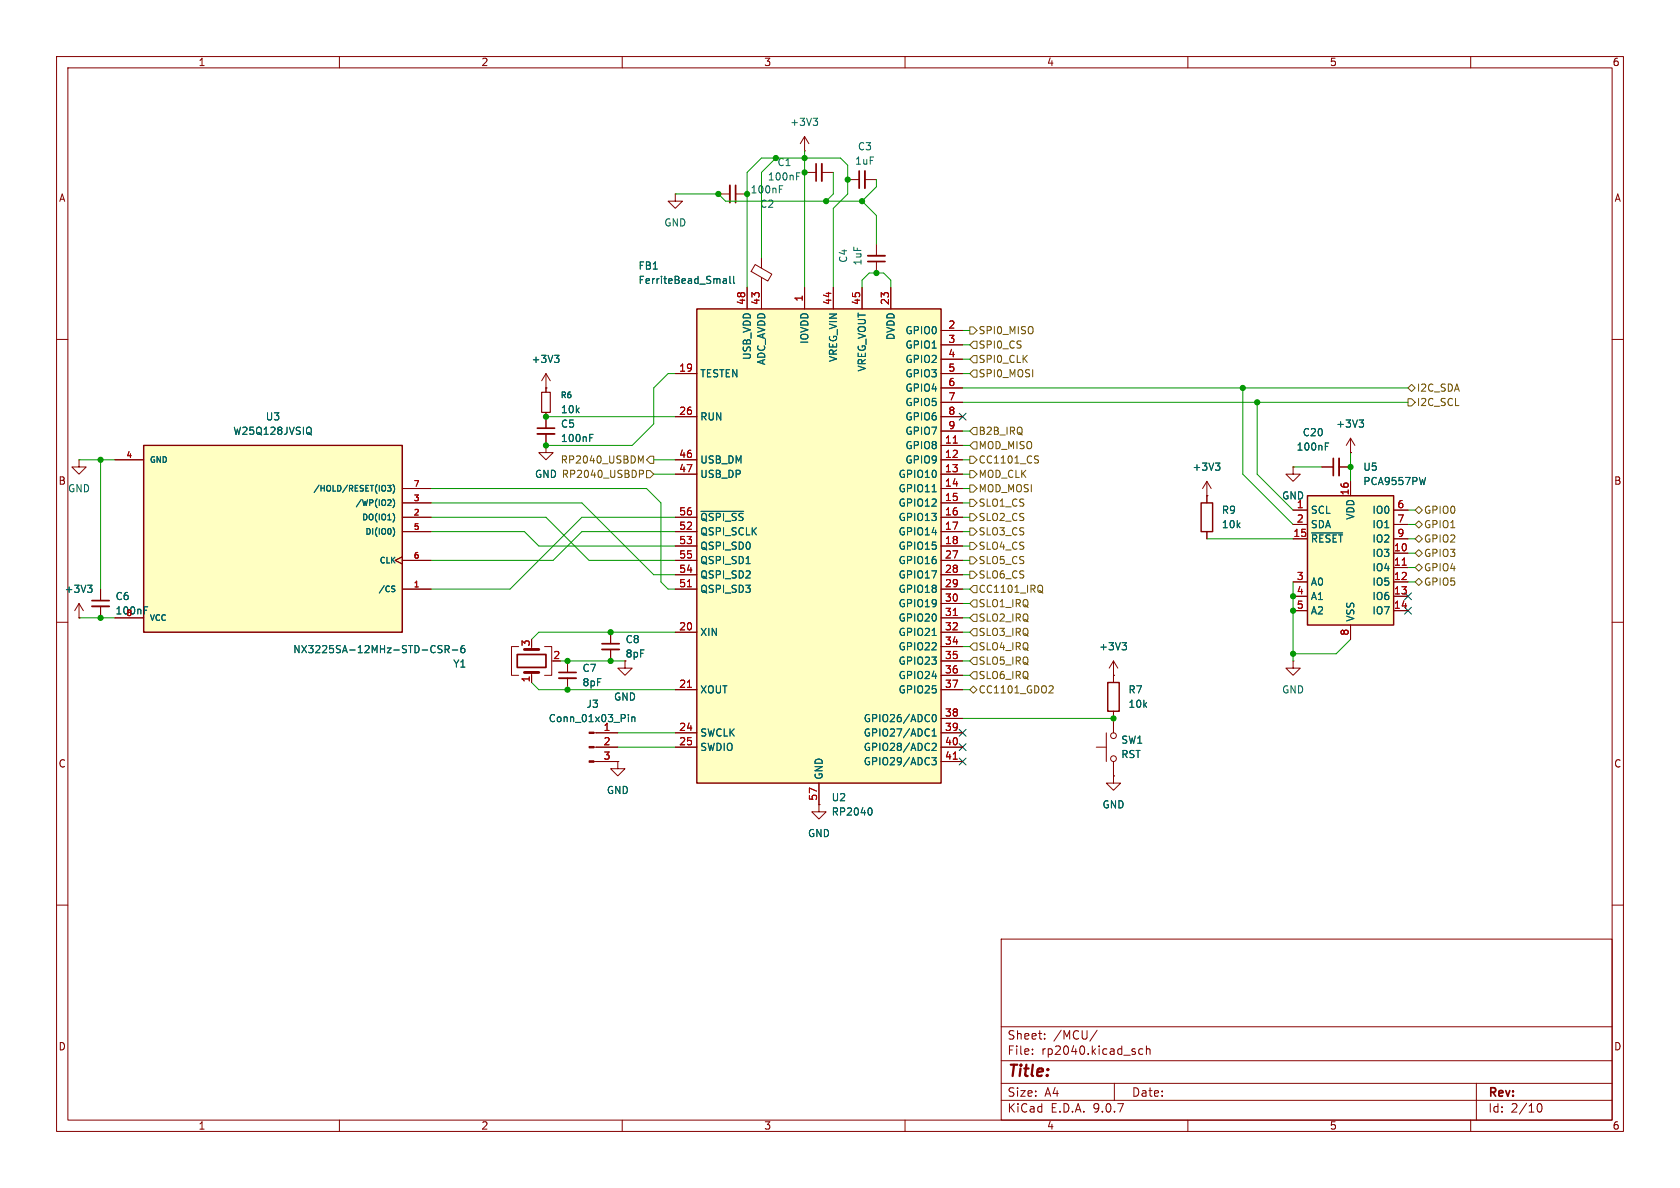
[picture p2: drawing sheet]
<svg xmlns="http://www.w3.org/2000/svg" width="297mm" height="210mm" viewBox="0 0 297 210" stroke-linecap="round" stroke-linejoin="round" font-family="sans-serif">
<g fill="none" stroke="#840000" stroke-width=".18">
<path d="M10 10h277v190h-277zM12 12h273v186h-273zM60 10v2M110 10v2M160 10v2M210 10v2M260 10v2M10 60h2M285 60h2M10 110h2M285 110h2M10 160h2"/>
<path d="M177 166h108v32h-108zM285 160h2M60 198v2M110 198v2M160 198v2M177 194.5h108M177 191.5h108M177 187.5h108M177 181.5h108M182.5 186.3v.1M182.5 185.5v.1M184.7 183.6v.1"/>
<path d="M184.7 182.8v.1M194 182.1l-1.3 2M197 191.5v3M202 185.5l-.4-.1-.3 .3v.4l.2 .2h.5M202.7 185.5l.2-.1 .3 .1 .1 .9M202.7 184.9v1.5M210 198v2M260 198v2M261 191.5v6.5M271.7 195.7l.2-.5 .2-.1a.81 .81 0 0 1 .6 .6 .81 .81 0 0 1-.3 .8h-.4l-.3-.5"/>
</g>
<path d="M25.4 78.7h45.7v33.1h-45.7z" fill="#ffffc2"/>
<path d="M25.4 78.7h45.7v33.1h-45.7z" fill="none" stroke="#840000" stroke-width=".25"/>
<g fill="none" stroke="#840000" stroke-width=".18">
<path d="M142.2 30.5h2.1M145.3 30.5h2M133.5 46.8l2.9 1.7-.7 1.2-2.9-1.7zM134.6 45.7v1.7M134.6 49v1.8M20.3 81.3h5.1M71.1 98.4l-1.3 .7 1.3 .6M71.1 99.1h5.1M71.1 94h5.1M71.1 91.4h5.1M71.1 88.9h5.1M71.1 86.4h5.1"/>
<path d="M20.3 109.2h5.1M71.1 104.1h5.1M91.7 114.3h-1.3v5.1h1.3M94 118.9v1.8M96.3 114.3h1.2v5.1h-1.2"/>
</g>
<g fill="none" stroke="#006464" stroke-width=".18">
<path d="M140.8 31.2h.5M140.8 30.6h.6M127.9 49.3h.5v.8M127.9 50h.5M128.4 49.6l-.5 .1M129 48.8v1.1l.2 .2M129.7 48.8v1.1l.2 .2M54.7 76.5l.4 .4M54.7 75.5l.2 .1a.81 .81 0 0 1-.2 1.2M68.5 85.8h.6l-.3 .4 .3 .1v.4l-.2 .1-.4-.1M68.9 88.3l.2 .2v.3l-.6 .6h.6M69.5 93.3a1.17 1.17 0 0 1 0 1.5"/>
<path d="M69.5 85.7a1.17 1.17 0 0 1 0 1.5M69.5 88.2a1.17 1.17 0 0 1 0 1.5M69.6 90.9l.2 .5-.2 .7M69.4 104.1l.3 .1 .1 .2-.2 .2h-.2M69.4 103.6h.4M78.1 114.2l-.4-.1-.2 .1v.4l.5 .2 .1 .3-.2 .3-.5-.1M78.7 114.8l.6-.1 .1-.2v-.3l-.7-.1v1.3M79 114.8l.4 .6M80 114.9h.9M82.1 114.1l-.4 .1a.86 .86 0 0 0 0 1.2l.4-.1 .1-.5-.2-.2h-.3l-.2 .2"/>
</g>
<path d="M144.3 29v3M91.4 115.7h5.1v2.3h-5.1z" fill="none" stroke="#840000" stroke-width=".3"/>
<path d="M145.3 29v3" fill="none" stroke="#840000" stroke-width=".33"/>
<path d="M92.7 118.9h2.5M92.7 114.8h2.5" fill="none" stroke="#840000" stroke-width=".51"/>
<path d="M231.1 87.6h15.3v22.9h-15.3z" fill="#ffffc2"/>
<path d="M212.3 88.9h2.1v5.1h-2.1zM231.1 87.6h15.3v22.9h-15.3z" fill="none" stroke="#840000" stroke-width=".25"/>
<g fill="none" stroke="#840000" stroke-width=".18">
<path d="M119.4 34.3v1.3h1.2l-1.2 1.2-1.3-1.2h1.3M119.4 34.3h.1M142.2 26.7h.1M142.2 24.1l-.7 1.3M142.2 24.1l.8 1.3M142.2 24.1v2.6M154.9 43.2v2M154.9 46.2v2.1M96.5 78.7v1.3h1.3l-1.3 1.3-1.3-1.3h1.3M96.5 78.7h.1M96.5 68.6h.1M96.5 66v3.3"/>
<path d="M96.5 72.9v2.8M96.5 76.7v2M96.5 66l-.7 1.3M96.5 66l.8 1.3M238.8 77.5v2.5M238.8 77.5l-.8 1.2M238.8 77.5l.7 1.2M14 81.3v1.3h1.2l-1.2 1.2-1.3-1.2h1.3M14 81.3h.1M213.4 87.6h.1M213.4 85.1v3.8M213.4 94v1.3"/>
<path d="M213.4 85.1l-.8 1.3M213.4 85.1l.7 1.3M228.6 82.6v1.2h1.3l-1.3 1.3-1.3-1.3h1.3M228.6 82.6h.1M228.6 90.2h2.5M228.6 92.7h2.5M228.6 95.3h2.5M233.7 82.6h2M236.7 82.6h2.1M238.8 80h.1M238.8 85.1v2.5M246.4 90.2h2.5"/>
<path d="M246.4 92.7h2.5M246.4 95.3h2.5M246.4 97.8h2.5M14 109.2h.1M14 106.7l-.8 1.3M14 106.7l.7 1.3M14 106.7v2.5M17.8 104.1v2.1M17.8 107.2v2M100.3 116.8v2.1M100.3 119.9v2M107.9 111.8v2"/>
<path d="M107.9 114.8v2M196.8 119.4h.1M196.8 116.8l-.7 1.3M196.8 116.8l.8 1.3M196.8 116.8v2.6M228.6 116.8v1.3h1.3l-1.3 1.3-1.3-1.3h1.3M228.6 116.8h.1M228.6 102.9h2.5M228.6 105.4h2.5M228.6 108h2.5M238.8 110.5v2.5M246.4 102.9h2.5"/>
<path d="M246.4 105.4h2.5M246.4 108h2.5M246.4 100.3h2.5M144.8 142.2v1.3h1.2l-1.2 1.3-1.3-1.3h1.3M144.8 142.2h.1"/>
</g>
<g fill="none" stroke="#006464" stroke-width=".18">
<path d="M143.8 20.9h.7l-.4 .5M144.3 21.4l.2 .2v.3l-.2 .3M98 62.8h.8l-.4 .5M98.6 63.3l.2 .2v.3l-.2 .3M104.3 77.4h.4M104.3 76.8h.6M234.3 78.9h.4M234.3 78.3h.6M240.3 74.2h.8l-.5 .5M240.8 74.7l.3 .3v.3l-.3 .2M214.9 81.9h.8l-.5 .4M215.4 82.3l.3 .3v.3l-.3 .2"/>
<path d="M231.9 94.2h5.5M252 84.4l-.3 1.3M15.5 103.4h.8l-.5 .5M16 103.9l.3 .3v.3l-.3 .2M25.5 107.9h.4M25.5 107.3h.6M198.4 113.6h.7l-.4 .5M198.9 114.1l.2 .2v.3l-.2 .3"/>
</g>
<path d="M247.9 99.9h.7" fill="none" stroke="#a90000" stroke-width=".18"/>
<path d="M153.4 46.2h3.1M95 75.7h3M235.7 81v3.1M16.3 106.2h3M98.8 118.9h3.1M106.4 113.8h3.1" fill="none" stroke="#840000" stroke-width=".3"/>
<path d="M153.4 45.2h3.1M95 76.7h3M236.7 81v3.1M16.3 107.2h3M98.8 119.9h3.1M106.4 114.8h3.1" fill="none" stroke="#840000" stroke-width=".33"/>
<path d="M95.8 69.3h1.5v3.6h-1.5z" fill="none" stroke="#840000" stroke-width=".2"/>
<path d="M123.2 54.6h43.2v83.8h-43.2z" fill="#ffffc2"/>
<path d="M123.2 54.6h43.2v83.8h-43.2zM195.8 120.7h2.1v5h-2.1z" fill="none" stroke="#840000" stroke-width=".25"/>
<g fill="none" stroke="#840000" stroke-width=".18">
<path d="M127 34.3h2M130 34.3h2.1M149.9 31.8h2M152.9 31.8h2M132.1 50.8v3.8M134.6 45.7v1.3M134.6 49.5v5.1M142.2 50.8v3.8M147.3 50.8v3.8M152.4 50.8v3.8M157.5 50.8v3.8M166.4 58.4h3.8"/>
<path d="M96.5 78.7h.1M96.5 68.6h.1M96.5 68.6v.7M96.5 72.9v2.8M96.5 76.7v2M119.4 66h3.8M119.4 73.7h3.8M166.4 66h3.8M166.4 73.7h3.8M166.4 61h3.8M166.4 63.5h3.8M166.4 68.6h3.8"/>
<path d="M166.4 71.1h3.8M166.4 76.2h3.8M166.4 78.7h3.8M20.3 81.3h5.1M71.1 98.4l-1.3 .7 1.3 .6M71.1 91.4h5.1M71.1 94h5.1M71.1 99.1h5.1M71.1 86.4h5.1M71.1 88.9h5.1M119.4 81.3h3.8M119.4 83.8h3.8"/>
<path d="M119.4 91.4h3.8M119.4 94h3.8M119.4 96.5h3.8M119.4 99.1h3.8M166.4 81.3h3.8M166.4 83.8h3.8M166.4 91.4h3.8M166.4 94h3.8M166.4 96.5h3.8M166.4 99.1h3.8M166.4 86.4h3.8M166.4 88.9h3.8"/>
<path d="M213.4 87.6h.1M213.4 87.6v1.3M213.4 94v1.3M228.6 82.6h.1M228.6 90.2h2.5M228.6 92.7h2.5M228.6 95.3h2.5M233.7 82.6h2M236.7 82.6h2.1M238.8 80h.1M238.8 85.1v2.5M246.4 90.2h2.5"/>
<path d="M246.4 92.7h2.5M246.4 95.3h2.5M246.4 97.8h2.5M14 109.2h.1M17.8 104.1v2.1M17.8 107.2v2M20.3 109.2h5.1M71.1 104.1h5.1M94 119.4v1.3M100.3 116.8v2.1M100.3 119.9v2M107.9 111.8v2"/>
<path d="M107.9 114.8v2M110.5 116.8v1.3h1.3l-1.3 1.3-1.3-1.3h1.3M119.4 101.6h3.8M119.4 104.1h3.8M119.4 111.8h3.8M166.4 101.6h3.8M166.4 104.1h3.8M166.4 111.8h3.8M166.4 106.7h3.8M166.4 109.2h3.8M166.4 114.3h3.8M166.4 116.8h3.8"/>
<path d="M166.4 119.4h3.8M196.8 119.4h.1M196.8 119.4v1.3M228.6 102.9h2.5M228.6 105.4h2.5M228.6 108h2.5M238.8 110.5v2.5M246.4 102.9h2.5M246.4 105.4h2.5M246.4 108h2.5M246.4 100.3h2.5M105 129.5h4.2"/>
<path d="M105 132.1h4.2M105 134.6h4.2M109.2 134.6v1.3h1.3l-1.3 1.3-1.3-1.3h1.3M109.2 134.6h.1M119.4 121.9h3.8M119.4 129.5h3.8M119.4 132.1h3.8M144.8 138.4v3.8M166.4 121.9h3.8M166.4 129.5h3.8M166.4 132.1h3.8M166.4 127h3.8"/>
<path d="M166.4 134.6h3.8M193.8 132.1h1.8M195.6 129.5v5.1M196.8 137.2v1.2h1.3l-1.3 1.3-1.2-1.3h1.2M196.8 137.2h.1M196.8 125.7v3.8M196.8 134.6v2.6M144.8 142.2h.1"/>
<circle cx="196.9" cy="130" r=".51"/>
<circle cx="196.9" cy="134.1" r=".51"/>
</g>
<g fill="none" stroke="#006464" stroke-width=".18">
<path d="M137.8 33.4h.4M137.8 32.8h.6M127.9 49.3h.5v.8M127.9 50h.5M128.4 49.6l-.5 .1M129 48.8v1.1l.2 .2M129.7 48.8v1.1l.2 .2M54.7 76.5l.4 .4M54.7 75.5l.2 .1a.81 .81 0 0 1-.2 1.2M98 62.8h.8l-.4 .5M98.6 63.3l.2 .2v.3l-.2 .3M104.3 77.4h.4"/>
<path d="M104.3 76.8h.6M234.3 78.9h.4M234.3 78.3h.6M240.3 74.2h.8l-.5 .5M240.8 74.7l.3 .3v.3l-.3 .2M68.5 85.8h.6l-.3 .4 .3 .1v.4l-.2 .1-.4-.1M68.9 88.3l.2 .2v.3l-.6 .6h.6M69.5 93.3a1.17 1.17 0 0 1 0 1.5M69.5 85.7a1.17 1.17 0 0 1 0 1.5M69.5 88.2a1.17 1.17 0 0 1 0 1.5M69.6 90.9l.2 .5-.2 .7M123.9 90.4h7.6"/>
<path d="M131.9 99.6h.7M164.8 86.9h.7M214.9 81.9h.8l-.5 .4M215.4 82.3l.3 .3v.3l-.3 .2M231.9 94.2h5.5M252 84.4l-.3 1.3M15.5 103.4h.8l-.5 .5M16 103.9l.3 .3v.3l-.3 .2M25.5 107.9h.4M25.5 107.3h.6M69.4 104.1l.3 .1 .1 .2-.2 .2h-.2M69.4 103.6h.4"/>
<path d="M78.1 114.2l-.4-.1-.2 .1v.4l.5 .2 .1 .3-.2 .3-.5-.1M78.7 114.8l.6-.1 .1-.2v-.3l-.7-.1v1.3M79 114.8l.4 .6M80 114.9h.9M82.1 114.1l-.4 .1a.86 .86 0 0 0 0 1.2l.4-.1 .1-.5-.2-.2h-.3l-.2 .2M164.8 112.3h.7M198.4 113.6h.7l-.4 .5M198.9 114.1l.2 .2v.3l-.2 .3M111.1 126.3v.1M111.1 126.7v.9M111.7 126.7v.9M111.7 126.9l.2-.2 .3 .1v.8"/>
<path d="M164.7 133.9h.8l-.4 .5 .4 .1v.6l-.2 .1-.6-.1M164.8 131.5l.5-.1 .2 .4-.8 .9h.8M164.8 130.1h.7M164.8 129.2l.4-.4v1.3M164.9 126.4l.2-.1a.68 .68 0 0 1 .4 .6 .68 .68 0 0 1-.4 .7l-.2-.1-.1-.4zM153.9 142.8a.79 .79 0 0 1 0 1.3"/>
</g>
<path d="M168.5 78.3h.7M247.9 99.9h.7M121.5 103.7h.8M168.5 108.8h.7M121.5 121.5h.8M168.5 134.2h.7" fill="none" stroke="#a90000" stroke-width=".18"/>
<g fill="#840000" stroke="#840000" stroke-width=".18">
<path d="M104.1 129.4h.9v.3h-.9z"/>
<path d="M104.1 132h.9v.2h-.9z"/>
<path d="M104.1 134.5h.9v.2h-.9z"/>
</g>
<path d="M130 32.8v3M151.9 30.2v3.1" fill="none" stroke="#840000" stroke-width=".3"/>
<path d="M129 32.8v3M152.9 30.2v3.1" fill="none" stroke="#840000" stroke-width=".33"/>
<g fill="none" stroke="#725600" stroke-width=".18">
<path d="M171.4 57.8h.7l.6 .6-.6 .7h-.7zM172.1 60.3h.6v1.3h-.6l-.7-.6zM172.1 78.1h.6v1.3h-.6l-.7-.7zM172.1 75.6h.6v1.2h-.6l-.7-.6zM172.1 65.4h.6v1.3h-.6l-.7-.7zM172.1 62.9h.6v1.2h-.6l-.7-.6zM248.9 70.5h.7l.6 .6-.6 .7h-.7zM248.9 68.6l.7-.7 .6 .7-.6 .6zM112.9 80.6l.4 .9 .4-.9v1.3M113 83.1h.5l.3 .3-.2 .3-.6 .1M114.3 83.2h.6l.7 .6-.7 .7h-.6zM114.9 80.6h.7v1.3h-.7l-.6-.6z"/>
<path d="M171.4 98.4h.7l.6 .7-.6 .6h-.7zM171.4 90.8h.7l.6 .6-.6 .7h-.7zM171.4 95.9h.7l.6 .6-.6 .7h-.7zM171.4 93.3h.7l.6 .7-.6 .6h-.7zM171.4 88.3h.7l.6 .6-.6 .6h-.7zM171.4 85.7h.7l.6 .7-.6 .6h-.7zM171.4 80.6h.7l.6 .7-.6 .6h-.7zM171.4 83.2h.7l.6 .6-.6 .7h-.7zM183.1 80.6l.5 .1M183.4 81.3l.2 .2-.2 .4M250.2 97.8l.6-.6 .7 .6-.7 .6zM250.2 95.3l.6-.7 .7 .7-.7 .6z"/>
<path d="M250.2 92.7l.6-.6 .7 .6-.7 .6zM250.2 90.2l.6-.7 .7 .7-.7 .6zM171.4 101h.7l.6 .6-.6 .6h-.7zM172.1 103.5h.6v1.3h-.6l-.7-.7zM172.1 108.6h.6v1.3h-.6l-.7-.7zM172.1 106h.6v1.3h-.6l-.7-.6zM172.1 113.7h.6v1.2h-.6l-.7-.6zM172.1 116.2h.6v1.3h-.6l-.7-.7zM172.1 118.7h.6v1.3h-.6l-.7-.6zM172.1 111.1h.6v1.3h-.6l-.7-.6zM184 104.5l.4 .3M184 103.4l.1 .1a.81 .81 0 0 1-.1 1.2"/>
<path d="M250.2 100.3l.6-.6 .7 .6-.7 .7zM250.2 102.9l.6-.7 .7 .7-.7 .6zM172.1 121.3l.6 .6-.6 .7-.7-.7zM185.7 121.2l.4 .1 .1 .3-.8 .9h.8"/>
</g>
<g fill="none" stroke="#009600" stroke-width=".18">
<path d="M119.4 34.3h7.6l1.3 1.3h24.1M137.2 27.9l-2.6 2.6v15.2M142.2 26.7v24.1M147.3 30.5v3.8l-1.3 1.3M152.4 35.6l2.5 2.5v5.1M154.9 31.8v1.2l-2.5 2.6M132.1 50.8v-20.3l2.5-2.6h14l1.3 1.3v5.1l-2.6 2.5v14M152.4 50.8v-1.3l1.3-1.2h2.5l1.3 1.2v1.3M170.2 58.4h1.2M96.5 73.7h22.9M119.4 66h-1.3l-2.5 2.6v6.3l-3.8 3.8h-15.3M170.2 61h1.2"/>
<path d="M170.2 78.7h1.2M170.2 76.2h1.2M170.2 63.5h1.2M170.2 66h1.2M170.2 68.6h78.7M170.2 71.1h78.7M219.7 68.6v15.2l8.9 8.9M222.2 71.1v12.7l6.4 6.4M14 81.3h6.3M17.8 81.3v22.8M76.2 86.4h38.1l2.5 2.5v14l1.3 1.2h1.3M76.2 91.4h20.3l7.6 7.7h15.3"/>
<path d="M76.2 88.9h26.7l12.7 12.7h3.8M76.2 94h16.5l2.5 2.5h24.2M115.6 81.3h3.8M115.6 83.8h3.8M119.4 91.4h-16.5l-12.7 12.7h-14M119.4 94h-16.5l-5.1 5.1h-21.6M170.2 81.3h1.2M170.2 86.4h1.2M170.2 91.4h1.2M170.2 99.1h1.2M170.2 88.9h1.2M170.2 94h1.2"/>
<path d="M170.2 96.5h1.2M170.2 83.8h1.2M213.4 95.3h15.2M228.6 82.6h5.1M238.8 80v5.1M248.9 95.3h1.3M248.9 92.7h1.3M248.9 97.8h1.3M248.9 90.2h1.3M14 109.2h6.3M99.1 116.8h11.4M119.4 111.8h-24.2l-1.2 1.2"/>
<path d="M170.2 104.1h1.2M170.2 109.2h1.2M170.2 116.8h1.2M170.2 111.8h1.2M170.2 101.6h1.2M170.2 114.3h1.2M170.2 106.7h1.2M170.2 119.4h1.2M228.6 102.9v13.9M238.8 113l-2.6 2.6h-7.6M248.9 100.3h1.3M248.9 102.9h1.3"/>
<path d="M94 120.7l1.2 1.2h24.2M109.2 129.5h10.2M109.2 132.1h10.2M170.2 121.9h1.2M170.2 127h26.6"/>
</g>
<path d="M169.6 73.1l1.2 1.2M170.8 73.1l-1.2 1.2M248.3 107.3l1.2 1.3M248.3 104.8l1.2 1.2M249.5 107.3l-1.2 1.3M249.5 104.8l-1.2 1.2M169.6 131.5l1.2 1.2M169.6 134l1.2 1.2M169.6 128.9l1.2 1.2M170.8 131.5l-1.2 1.2M170.8 134l-1.2 1.2M170.8 128.9l-1.2 1.2" fill="none" stroke="#000084" stroke-width=".18"/>
<g fill="#009600" stroke="#009600" stroke-width=".18">
<circle cx="100.3" cy="121.9" r=".46"/>
<circle cx="100.3" cy="116.8" r=".46"/>
<circle cx="96.5" cy="78.7" r=".46"/>
<circle cx="17.8" cy="109.2" r=".46"/>
<circle cx="17.8" cy="81.3" r=".46"/>
<circle cx="228.6" cy="105.4" r=".46"/>
<circle cx="228.6" cy="108" r=".46"/>
<circle cx="142.2" cy="27.9" r=".46"/>
<circle cx="137.2" cy="27.9" r=".46"/>
<circle cx="142.2" cy="30.5" r=".46"/>
<circle cx="127" cy="34.3" r=".46"/>
<circle cx="132.1" cy="34.3" r=".46"/>
<circle cx="96.5" cy="73.7" r=".46"/>
<circle cx="154.9" cy="48.3" r=".46"/>
<circle cx="149.9" cy="31.8" r=".46"/>
<circle cx="152.4" cy="35.6" r=".46"/>
<circle cx="146" cy="35.6" r=".46"/>
<circle cx="222.2" cy="71.1" r=".46"/>
<circle cx="219.7" cy="68.6" r=".46"/>
<circle cx="228.6" cy="115.6" r=".46"/>
<circle cx="238.8" cy="82.6" r=".46"/>
<circle cx="107.9" cy="111.8" r=".46"/>
<circle cx="107.9" cy="116.8" r=".46"/>
<circle cx="196.8" cy="127" r=".46"/>
</g>
<text font-size="2.8" fill="#840000" x="178" y="190.9">Title:</text>
<g font-size="2.1" fill="#840000">
<text x="178" y="184">Sheet:</text>
<text x="186.2" y="184">/MCU/</text>
<text x="178" y="186.7">File:</text>
<text x="184.1" y="186.7">rp2040.kicad_sch</text>
<text x="178" y="196.9">KiCad</text>
<text x="178" y="194.1">Size:</text>
<text x="184.7" y="194.1">A4</text>
<text x="185.7" y="196.9">E.D.A.</text>
<text x="193.3" y="196.9">9.0.7</text>
<text x="200" y="194.1">Date:</text>
<text x="263" y="194.3">Rev:</text>
<text x="263" y="196.9">Id:</text>
<text x="267.1" y="196.9">2/10</text>
</g>
<g font-size="1.8" fill="#840000">
<text x="35" y="11.9">1</text>
<text x="85" y="11.9">2</text>
<text x="135" y="11.9">3</text>
<text x="185" y="11.9">4</text>
<text x="235" y="11.9">5</text>
<text x="285" y="11.9">6</text>
<text x="10.3" y="35.9">A</text>
<text x="285.3" y="35.9">A</text>
<text x="10.3" y="85.9">B</text>
<text x="285.3" y="85.9">B</text>
<text x="110.5" y="116.4">8pF</text>
<text x="10.3" y="135.9">C</text>
<text x="285.3" y="135.9">C</text>
<text x="10.3" y="185.9">D</text>
<text x="285.3" y="185.9">D</text>
<text x="35" y="199.9">1</text>
<text x="85" y="199.9">2</text>
<text x="135" y="199.9">3</text>
<text x="185" y="199.9">4</text>
<text x="235" y="199.9">5</text>
<text x="285" y="199.9">6</text>
</g>
<g font-size="1.8" fill="#006464">
<text x="139.6" y="22.5">+3V3</text>
<text x="137.3" y="29.6">C1</text>
<text x="151.1" y="29.3">1uF</text>
<text x="151.6" y="26.8">C3</text>
<text x="132.6" y="34.4">100nF</text>
<text x="135.6" y="32.1">100nF</text>
<text x="117.3" y="40.2">GND</text>
<text x="134.3" y="36.9">C2</text>
<text x="112.8" y="47.9">FB1</text>
<text x="150" y="46.6" transform="rotate(-90 150 46.6)">C4</text>
<text x="152.5" y="47" transform="rotate(-90 152.5 47)">1uF</text>
<text x="112.8" y="50.4">FerriteBead_Small</text>
<text x="160" y="59.3">GPIO0</text>
<text x="93.9" y="64.4">+3V3</text>
<text x="132.9" y="63.7" transform="rotate(-90 132.9 63.7)">USB_VDD</text>
<text x="135.5" y="64.6" transform="rotate(-90 135.5 64.6)">ADC_AVDD</text>
<text x="143.1" y="60.9" transform="rotate(-90 143.1 60.9)">IOVDD</text>
<text x="148.2" y="64.1" transform="rotate(-90 148.2 64.1)">VREG_VIN</text>
<text x="153.3" y="65.8" transform="rotate(-90 153.3 65.8)">VREG_VOUT</text>
<text x="158.3" y="60.2" transform="rotate(-90 158.3 60.2)">DVDD</text>
<text x="160" y="61.8">GPIO1</text>
<text x="160" y="64.4">GPIO2</text>
<text x="123.7" y="66.9">TESTEN</text>
<text x="160" y="66.9">GPIO3</text>
<text x="160" y="69.4">GPIO4</text>
<text x="160" y="72">GPIO5</text>
<text x="41.1" y="77.1">W25Q128JVSIQ</text>
<text x="46.9" y="74.5">U3</text>
<text x="99.1" y="75.8">C5</text>
<text x="99.1" y="73.3">10k</text>
<text x="123.7" y="74.5">RUN</text>
<text x="160" y="74.5">GPIO6</text>
<text x="160" y="77.1">GPIO7</text>
<text x="230.2" y="77.3">C20</text>
<text x="236.1" y="75.8">+3V3</text>
<text x="99.1" y="78.3">100nF</text>
<text x="123.7" y="82.1">USB_DM</text>
<text x="160" y="79.6">GPIO8</text>
<text x="160" y="82.1">GPIO9</text>
<text x="210.7" y="83.4">+3V3</text>
<text x="229.1" y="79.9">100nF</text>
<text x="240.9" y="83.4">U5</text>
<text x="11.9" y="87.2">GND</text>
<text x="94.5" y="84.7">GND</text>
<text x="123.7" y="84.7">USB_DP</text>
<text x="158.8" y="84.7">GPIO10</text>
<text x="158.8" y="87.2">GPIO11</text>
<text x="158.8" y="89.8">GPIO12</text>
<text x="226.6" y="88.5">GND</text>
<text x="229.2" y="89.9">1</text>
<text x="240.9" y="86">PCA9557PW</text>
<text x="123.7" y="92.3">~{QSPI_SS}</text>
<text x="123.7" y="94.8">QSPI_SCLK</text>
<text x="158.8" y="92.3">GPIO13</text>
<text x="158.8" y="94.8">GPIO14</text>
<text x="215.9" y="91">R9</text>
<text x="215.9" y="93.6">10k</text>
<text x="231.6" y="91">SCL</text>
<text x="231.6" y="93.6">SDA</text>
<text x="239.6" y="92" transform="rotate(-90 239.6 92)">VDD</text>
<text x="242.5" y="91">IO0</text>
<text x="242.5" y="93.6">IO1</text>
<text x="123.7" y="97.4">QSPI_SD0</text>
<text x="123.7" y="99.9">QSPI_SD1</text>
<text x="158.8" y="97.4">GPIO15</text>
<text x="158.8" y="99.9">GPIO16</text>
<text x="231.6" y="96.1">~{RESET}</text>
<text x="242.5" y="96.1">IO2</text>
<text x="242.5" y="98.7">IO3</text>
<text x="242.5" y="101.2">IO4</text>
<text x="11.3" y="105">+3V3</text>
<text x="20.3" y="106.3">C6</text>
<text x="123.7" y="102.5">QSPI_SD2</text>
<text x="123.7" y="105">QSPI_SD3</text>
<text x="158.8" y="102.5">GPIO17</text>
<text x="158.8" y="105">GPIO18</text>
<text x="158.8" y="107.5">GPIO19</text>
<text x="231.6" y="103.7">A0</text>
<text x="231.6" y="106.3">A1</text>
<text x="242.5" y="103.7">IO5</text>
<text x="242.5" y="106.3">IO6</text>
<text x="20.3" y="108.8">100nF</text>
<text x="110.5" y="113.9">C8</text>
<text x="123.7" y="112.6">XIN</text>
<text x="158.8" y="110.1">GPIO20</text>
<text x="158.8" y="112.6">GPIO21</text>
<text x="231.6" y="108.8">A2</text>
<text x="239.6" y="110" transform="rotate(-90 239.6 110)">VSS</text>
<text x="242.5" y="108.8">IO7</text>
<text x="51.7" y="115.7">NX3225SA-12MHz-STD-CSR-6</text>
<text x="80" y="118.2">Y1</text>
<text x="102.9" y="119">C7</text>
<text x="158.8" y="115.2">GPIO22</text>
<text x="158.8" y="117.7">GPIO23</text>
<text x="194.2" y="115.2">+3V3</text>
<text x="102.9" y="121.5">8pF</text>
<text x="103.6" y="125.3">J3</text>
<text x="108.5" y="124.1">GND</text>
<text x="123.7" y="122.8">XOUT</text>
<text x="158.8" y="120.2">GPIO24</text>
<text x="158.8" y="122.8">GPIO25</text>
<text x="199.4" y="122.8">R7</text>
<text x="199.4" y="125.3">10k</text>
<text x="226.6" y="122.8">GND</text>
<text x="96.9" y="127.9">Conn_01x03_Pin</text>
<text x="123.7" y="130.4">SWCLK</text>
<text x="152.6" y="127.9">GPIO26/ADC0</text>
<text x="152.6" y="130.4">GPIO27/ADC1</text>
<text x="198.1" y="131.7">SW1</text>
<text x="123.7" y="132.9">SWDIO</text>
<text x="145.6" y="137.9" transform="rotate(-90 145.6 137.9)">GND</text>
<text x="152.6" y="132.9">GPIO28/ADC2</text>
<text x="152.6" y="135.5">GPIO29/ADC3</text>
<text x="198.1" y="134.2">RST</text>
<text x="107.2" y="140.6">GND</text>
<text x="146.9" y="141.8">U2</text>
<text x="194.8" y="143.1">GND</text>
<text x="142.7" y="148.2">GND</text>
<text x="146.9" y="144.4">RP2040</text>
</g>
<g font-size="1.8" fill="#a90000">
<text x="142" y="53.4" transform="rotate(-90 142 53.4)">1</text>
<text x="131.8" y="54" transform="rotate(-90 131.8 54)">48</text>
<text x="134.4" y="54" transform="rotate(-90 134.4 54)">43</text>
<text x="147.1" y="54" transform="rotate(-90 147.1 54)">44</text>
<text x="152.1" y="54" transform="rotate(-90 152.1 54)">45</text>
<text x="157.2" y="54" transform="rotate(-90 157.2 54)">23</text>
<text x="167.6" y="58.2">2</text>
<text x="120" y="65.8">19</text>
<text x="167.6" y="60.7">3</text>
<text x="167.6" y="63.2">4</text>
<text x="167.6" y="65.8">5</text>
<text x="167.6" y="68.3">6</text>
<text x="167.6" y="70.9">7</text>
<text x="120" y="73.4">26</text>
<text x="167.6" y="73.4">8</text>
<text x="167.6" y="75.9">9</text>
<text x="120" y="81">46</text>
<text x="120" y="83.6">47</text>
<text x="167" y="78.5">11</text>
<text x="167" y="81">12</text>
<text x="167" y="83.6">13</text>
<text x="167" y="86.1">14</text>
<text x="167" y="88.6">15</text>
<text x="238.5" y="87.7" transform="rotate(-90 238.5 87.7)">16</text>
<text x="246.9" y="89.9">6</text>
<text x="120" y="91.2">56</text>
<text x="120" y="93.7">52</text>
<text x="167" y="91.2">16</text>
<text x="167" y="93.7">17</text>
<text x="228.6" y="95">15</text>
<text x="229.2" y="92.5">2</text>
<text x="246.9" y="92.5">7</text>
<text x="246.9" y="95">9</text>
<text x="120" y="96.3">53</text>
<text x="120" y="98.8">55</text>
<text x="120" y="101.3">54</text>
<text x="167" y="96.3">18</text>
<text x="167" y="98.8">27</text>
<text x="167" y="101.3">28</text>
<text x="246.3" y="97.5">10</text>
<text x="246.3" y="100.1">11</text>
<text x="120" y="103.9">51</text>
<text x="167" y="103.9">29</text>
<text x="167" y="106.4">30</text>
<text x="229.2" y="102.6">3</text>
<text x="229.2" y="105.2">4</text>
<text x="229.2" y="107.7">5</text>
<text x="246.3" y="102.6">12</text>
<text x="246.3" y="105.2">13</text>
<text x="246.3" y="107.7">14</text>
<text x="120" y="111.5">20</text>
<text x="167" y="109">31</text>
<text x="167" y="111.5">32</text>
<text x="238.5" y="112.5" transform="rotate(-90 238.5 112.5)">8</text>
<text x="93.7" y="114.4" transform="rotate(-90 93.7 114.4)">3</text>
<text x="97.7" y="116.6">2</text>
<text x="167" y="114">34</text>
<text x="167" y="116.6">35</text>
<text x="167" y="119.1">36</text>
<text x="93.7" y="120.7" transform="rotate(-90 93.7 120.7)">1</text>
<text x="120" y="121.7">21</text>
<text x="167" y="121.7">37</text>
<text x="106.6" y="129.3">1</text>
<text x="106.6" y="131.8">2</text>
<text x="120" y="129.3">24</text>
<text x="120" y="131.8">25</text>
<text x="167" y="126.7">38</text>
<text x="167" y="129.3">39</text>
<text x="167" y="131.8">40</text>
<text x="106.6" y="134.4">3</text>
<text x="167" y="134.4">41</text>
<text x="144.5" y="141.6" transform="rotate(-90 144.5 141.6)">57</text>
</g>
<g font-size="1.8" fill="#725600">
<text x="172.9" y="59.3">SPI0_MISO</text>
<text x="172.9" y="61.8">SPI0_CS</text>
<text x="172.9" y="64.4">SPI0_CLK</text>
<text x="172.9" y="66.9">SPI0_MOSI</text>
<text x="250.4" y="72">I2C_SCL</text>
<text x="250.4" y="69.4">I2C_SDA</text>
<text x="172.9" y="77.1">B2B_IRQ</text>
<text x="99" y="82.1">RP2040_USBDM</text>
<text x="172.9" y="79.6">MOD_MISO</text>
<text x="172.9" y="82.1">CC1101_CS</text>
<text x="94.5" y="84.7">GND RP2040_USBDP</text>
<text x="172.9" y="89.8">SLO1_CS</text>
<text x="172.9" y="87.2">MOD_MOSI</text>
<text x="172.9" y="84.7">MOD_CLK</text>
<text x="172.9" y="92.3">SLO2_CS</text>
<text x="172.9" y="94.8">SLO3_CS</text>
<text x="251.7" y="93.6">GPIO1</text>
<text x="251.7" y="91">GPIO0</text>
<text x="172.9" y="99.9">SLO5_CS</text>
<text x="172.9" y="97.4">SLO4_CS</text>
<text x="251.7" y="98.7">GPIO3</text>
<text x="251.7" y="96.1">GPIO2</text>
<text x="251.7" y="101.2">GPIO4</text>
<text x="172.9" y="102.5">SLO6_CS</text>
<text x="172.9" y="105">CC1101_IRQ</text>
<text x="172.9" y="107.5">SLO1_IRQ</text>
<text x="251.7" y="103.7">GPIO5</text>
<text x="172.9" y="110.1">SLO2_IRQ</text>
<text x="172.9" y="112.6">SLO3_IRQ</text>
<text x="172.9" y="115.2">SLO4_IRQ</text>
<text x="172.9" y="117.7">SLO5_IRQ</text>
<text x="172.9" y="122.8">CC1101_GDO2</text>
<text x="172.9" y="120.2">SLO6_IRQ</text>
</g>
<g font-size="1.4" fill="#006464">
<text x="99" y="70.6">R6</text>
<text x="26.4" y="82">GND</text>
<text x="55.3" y="87.1">/HOLD/RESET(IO3)</text>
<text x="62.7" y="89.6">/WP(IO2)</text>
<text x="63.9" y="92.2">DO(IO1)</text>
<text x="64.5" y="94.7">DI(IO0)</text>
<text x="67" y="99.8">CLK</text>
<text x="66.8" y="104.9">/CS</text>
<text x="26.4" y="110">VCC</text>
</g>
<g font-size="1.4" fill="#a90000">
<text x="22.2" y="81">4</text>
<text x="73" y="88.6">3</text>
<text x="73" y="86.1">7</text>
<text x="73" y="93.7">5</text>
<text x="73" y="91.2">2</text>
<text x="73" y="98.8">6</text>
<text x="73" y="103.9">1</text>
<text x="22.2" y="109">8</text>
</g>
</svg>
